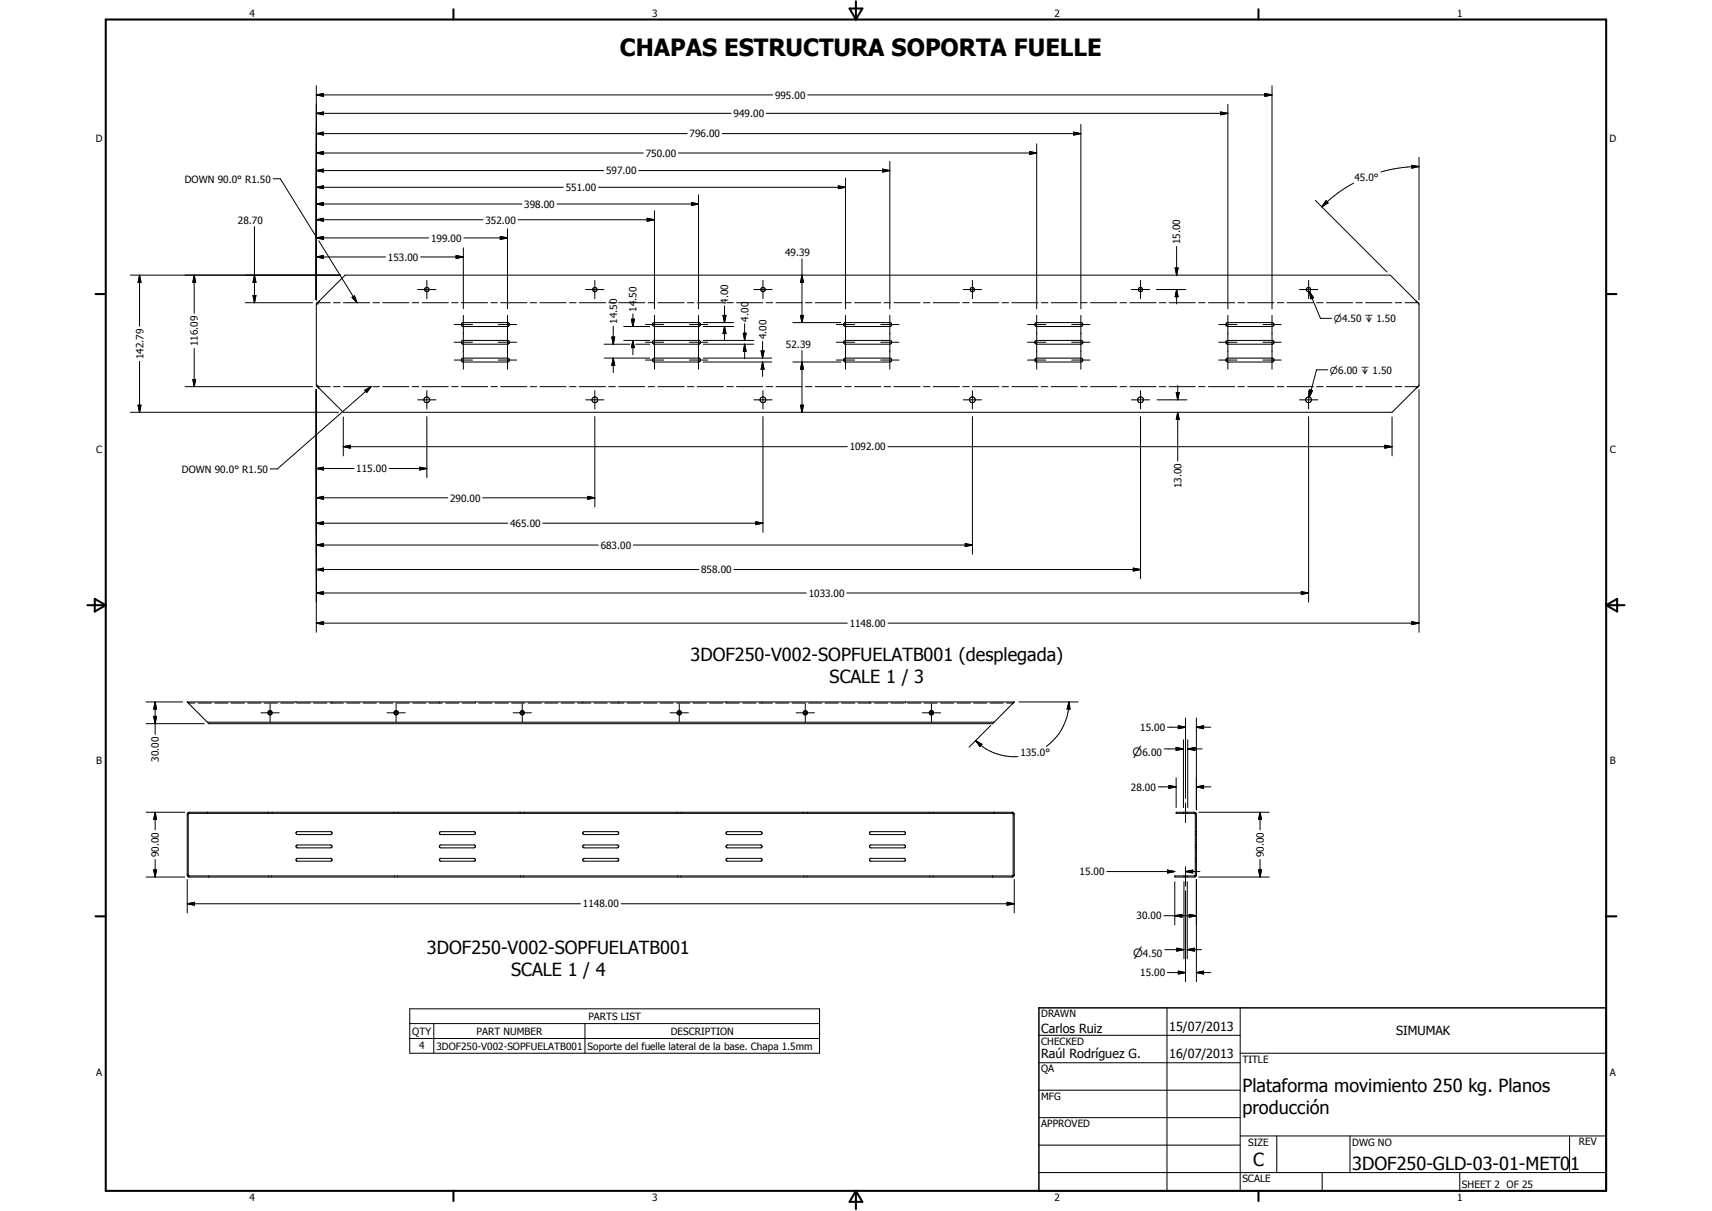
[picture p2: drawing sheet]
<svg xmlns="http://www.w3.org/2000/svg" width="594mm" height="420mm" viewBox="0 0 594 420" stroke-linecap="round" stroke-linejoin="round" font-family="sans-serif">
<g fill="none" stroke="#000" stroke-width=".35">
<path d="M109.8 39.3l2.5-.4v.9zM109.8 32.9l2.5-.5v1zM109.8 29.8v74.2M109.8 39.3h143.9M109.8 32.9h158.3M265.9 39.3h160.2M280.3 32.9h161.1M423.6 38.9l2.5 .4-2.5 .5zM426.1 36.2v70.9M438.9 32.4l2.5 .5-2.5 .5zM441.4 29.8v77.3M109.8 59.2l2.5-.5v1z"/>
<path d="M109.8 53.1l2.5-.5v1zM109.8 46.4l2.5-.6v1.1zM109.8 59.2h99.7M109.8 53.1h113.4M109.8 46.4h128.7M221.7 59.2h87.1M235.4 53.1h124.3M250.6 46.4h124.5M306.3 58.7l2.5 .5-2.5 .5zM308.8 56v51.1M357.2 52.6l2.5 .5-2.5 .5zM359.7 49.9v57.2"/>
<path d="M372.6 45.8l2.5 .6-2.5 .5zM375.1 43.2v63.9M489.9 57.4l2.5 .4-2.5 .5zM492.4 54.6v49.4M492.4 57.8a47.3 47.3 0 0 0-13.2 1.9M88.3 78.6v26.4M94.8 62h2.5l12.5 20.3M109.8 76.2l2.5-.5v1.1zM109.8 70.8l2.5-.5v1zM109.8 65l2.5-.5v.9zM109.8 76.2h57.8M109.8 70.8h71.3"/>
<path d="M109.8 65h85.7M176.1 79.4v27.7M179.8 76.2h47.3M193.3 70.8h49.1M207.7 65h85.7M224.6 75.7l2.5 .5-2.5 .6zM227.1 73.1v34M239.9 70.3l2.5 .5-2.5 .5zM242.4 67.6v39.5M290.9 64.5l2.5 .5-2.5 .4zM293.4 61.8v45.3M456.4 69.5l24.9 24.9"/>
<path d="M460.2 69.6l.6 .8-2.1 1.4zM469.7 63.5a46.9 46.9 0 0 0-11 8.3M45.2 95.5h72.9M48.4 95.5l.5 2.5h-1zM48.4 95.5v17.7M67.4 95.5l.5 2.5h-1zM67.4 95.5v13.2M88.3 95.5l.5 2.5h-1zM109.8 89.2l2.5-.6v1.1zM109.8 82.5l2.5-.5v1.1zM109.8 89.2h24M109.8 82.5h39"/>
<path d="M110.6 83.5l13.3 21.5M146 89.2h14.8M148.1 97.3v6.3M158.3 88.6l2.5 .6-2.5 .5zM160.8 86v21.1M160.9 82.5h15.2M173.6 82l2.5 .5-2.5 .6zM206.4 97.3v6.3M264.7 97.3v6.3M278.3 95.5l.5 2.5h-1zM278.3 89.8v22.1M337.4 97.3v6.3"/>
<path d="M395.8 97.3v6.3M407.8 93h1l-.5 2.5zM408.3 85.5v10M454.1 97.3v6.3M85.1 105h23.4M87.8 102.5h1l-.5 2.5zM110.1 105h4.5M110.1 105l-.3 .5v28.2l1 1M110.3 105.3v.3M110.4 105v.1M110.6 104.7l-.2 .3M110.8 104.4l-.7 .6"/>
<path d="M110.8 104.4l9-8.9h362.6l9 8.9M110.8 104.4l-.1 .2M115.7 105h2.3M119.2 105h9.1M122.2 103.2l.8-.5 .9 2.3zM129.4 105h2.3M132.8 105h9.1M143 105h2.3M144.9 100.5h6.4M146.5 105h9.1M156.7 105h2.3M157.6 112.6h6.4"/>
<path d="M157.6 118.7h6.4M160.1 105h9.1M160.3 118.3l.3-.2h15.7l.5 .8-.5 .5h-15.7l-.5-.4zM160.3 112.1l.3-.2h15.7a.69 .69 0 0 1 .5 .8 .69 .69 0 0 1-.7 .6h-15.3a.68 .68 0 0 1-.7-.4 .68 .68 0 0 1 .2-.8zM160.8 109.4v18.7M170.3 105h2.3M172.9 112.6h6.4M172.9 118.7h6.4M173.7 105h9.1M176.1 109.4v18.7M184 105h2.2M187.4 105h9.1"/>
<path d="M197.6 105h2.3M201 105h9.1M203.2 100.5h6.4M209.6 119.4h9M211.2 105h2.3M212.3 116.9h1l-.5 2.5zM212.8 113.2v6.2M214.7 105h9.1M216.4 118.1h9.1M216.4 113.3h9.1M219.1 110.7h1l-.5 2.6zM219.6 118.1l.5 2.5h-1z"/>
<path d="M219.6 108.9v4.4M219.6 118.1v5M220.6 119.4h4.9M223.9 112.6h6.4M223.9 118.7h6.4M224.9 105h2.3M226.6 112.1l.3-.2h15.7a.7 .7 0 0 1 .5 .8 .7 .7 0 0 1-.7 .6h-15.3a.68 .68 0 0 1-.6-.4 .68 .68 0 0 1 .1-.8zM226.6 118.3l.3-.2h15.7a.69 .69 0 0 1 .5 .7 .69 .69 0 0 1-.5 .6h-15.7l-.4-.4zM227.1 109.4v18.7M228.3 105h9.1M238.5 105h2.3M239.2 112.6h6.4"/>
<path d="M239.2 118.7h6.4M242 105h9M242.4 109.4v18.7M244 118.1h17.6M244 119.4h17.6M244 111.9h10.6M244 113.3h10.6M250.9 109.4h1l-.5 2.5zM251.4 113.3l.5 2.4h-1zM251.4 106.1v5.8M251.4 113.3v5M252.2 105h2.3"/>
<path d="M255.6 105h9.1M257.9 115.6h1l-.5 2.5zM258.4 119.4l.5 2.5h-1zM258.4 112.3v5.8M258.4 119.4v5M261.6 100.5h6.3M264.6 118.5v5.7M265.8 105h2.3M269.3 105h9M275.1 111.9h16.7M277.8 109.4h1l-.5 2.5zM279.5 105h2.3"/>
<path d="M282.9 105h9.1M290.2 112.6h6.4M290.2 118.7h6.4M292.9 118.3l.3-.2h15.7a.69 .69 0 0 1 .5 .7 .69 .69 0 0 1-.5 .6h-15.7l-.4-.4zM292.9 112.1l.3-.2h15.7a.7 .7 0 0 1 .5 .8 .7 .7 0 0 1-.6 .6h-15.4a.71 .71 0 0 1-.5-1.2zM293.2 105h2.2M293.4 109.4v18.7M296.5 105h9.1M305.6 112.6h6.3M305.6 118.7h6.3M306.8 105h2.2M308.8 109.4v18.7"/>
<path d="M310.2 105h9.1M320.4 105h2.3M323.8 105h9.1M334 105h2.3M334.3 100.5h6.3M337.5 105h9.1M347.7 105h2.3M351.1 105h9.1M356.6 112.6h6.3M356.6 118.7h6.3M359.2 112.1l.4-.2h15.7a.7 .7 0 0 1 .4 .8 .7 .7 0 0 1-.6 .6h-15.4a.71 .71 0 0 1-.5-1.2zM359.2 118.3l.4-.2h15.7a.69 .69 0 0 1 .5 .7 .69 .69 0 0 1-.5 .6h-15.7l-.5-.4z"/>
<path d="M359.7 109.4v18.7M361.4 105h2.2M364.8 105h9M371.9 112.6h6.3M371.9 118.7h6.3M375 105h2.3M375.1 109.4v18.7M378.4 105h9.1M388.7 105h2.2M392.1 105h9M392.6 100.5h6.3M401.3 100.5h10.2"/>
<path d="M402.3 105h2.3M405.7 105h9.1M408.3 100.5l.5 2.5h-1zM408.3 100.5v5M415.9 105h2.3M419.3 105h9.1M422.9 112.6h6.4M422.9 118.7h6.4M425.6 118.3l.3-.2h15.7a.68 .68 0 0 1 .5 .7 .68 .68 0 0 1-.5 .6h-15.7l-.5-.4zM425.6 112.1l.3-.2h15.7a.69 .69 0 0 1 .5 .8 .69 .69 0 0 1-.7 .6h-15.3a.68 .68 0 0 1-.7-.4 .68 .68 0 0 1 .2-.8zM426.1 109.4v18.7M429.6 105h2.2"/>
<path d="M433 105h9.1M438.2 112.6h6.4M438.2 118.7h6.4M441.4 109.4v18.7M443.2 105h2.3M446.6 105h9.2M450.9 100.5h6.4M454.4 101.1l1.4 2.2-.9 .4zM454.4 101.1l3.8 9.3h3.8M456.9 105h2.2M460.3 105h9.1M470.5 105h2.3"/>
<path d="M473.9 105h9.1M484.2 105h2.2M487.5 105h4.6M491.4 104.4l1 1.2v28l-1 1.1M491.4 104.4l.1 .2M491.6 104.7l.1 .1M48.4 125.3v17.7M64.2 134.2h44.3M66.9 131.7h1l-.5 2.5zM67.4 120.9v13.3M109.8 135.2v84.2M110.1 134.2h4.5"/>
<path d="M110.3 133.6v.3M110.4 134.2l.2 .3M110.4 134.1v.1M110.7 134.6l.1 .1M110.8 134.7l8.3 8.3h364l8.3-8.3M115.7 134.2h2.3M119.2 134.2h9.1M126.6 135.4l2.2-1.2-1.6 2zM128.8 134.2l-32.5 28.5h-2.5M129.4 134.2h2.3M132.8 134.2h9.1M143 134.2h2.3"/>
<path d="M144.9 138.7h6.4M146.5 134.2h9.1M148.1 135.6v6.3M156.7 134.2h2.3M157.6 124.9h6.4M160.1 134.2h9.1M160.4 124.4l15.7-.2a.68 .68 0 0 1 .7 .7 .68 .68 0 0 1-.7 .7h-15.3l-.7-.4zM170.3 134.2h2.3M172.9 124.9h6.4M173.7 134.2h9.1M184 134.2h2.2M187.4 134.2h9.1"/>
<path d="M197.6 134.2h2.3M201 134.2h9.1M203.2 138.7h6.4M206.4 135.6v6.3M209.6 124.2h15.9M211.2 134.2h2.3M212.8 124.2l.5 2.5h-1zM212.8 124.2v5.1M214.7 134.2h9.1M223.9 124.9h6.4M224.9 134.2h2.3M226.5 124.6l.6-.4h15.3a.68 .68 0 0 1 .7 .7 .68 .68 0 0 1-.7 .7h-15.3l-.6-.4z"/>
<path d="M228.3 134.2h9.1M238.5 134.2h2.3M239.2 124.9h6.4M242 134.2h9M244 124.2h23.8M244 125.6h23.8M252.2 134.2h2.3M255.6 134.2h9.1M261.6 138.7h6.3M264.1 121.8h1l-.5 2.4zM264.6 125.6l.5 2.5h-1zM264.6 125.6v5"/>
<path d="M264.7 135.6v6.3M265.8 134.2h2.3M269.3 134.2h9M275.1 125.6h16.7M278.3 125.6l.5 2.5h-1zM278.3 121.6v21.4M279.5 134.2h2.3M282.9 134.2h9.1M290.2 124.9h6.4M292.9 124.5l.5-.3h15.4a.68 .68 0 0 1 .6 .7 .68 .68 0 0 1-.6 .7h-15.4a.67 .67 0 0 1-.6-.4 .67 .67 0 0 1 .1-.7zM293.2 134.2h2.2M296.5 134.2h9.1"/>
<path d="M305.6 124.9h6.3M306.8 134.2h2.2M310.2 134.2h9.1M320.4 134.2h2.3M323.8 134.2h9.1M334 134.2h2.3M334.3 138.7h6.3M337.4 135.6v6.3M337.5 134.2h9.1M347.7 134.2h2.3M351.1 134.2h9.1M356.6 124.9h6.3"/>
<path d="M359.2 124.5l.5-.3h15.4a.68 .68 0 0 1 .6 .7 .68 .68 0 0 1-.6 .7h-15.4a.67 .67 0 0 1-.6-.4 .67 .67 0 0 1 .1-.7zM361.4 134.2h2.2M364.8 134.2h9M371.9 124.9h6.3M375 134.2h2.3M378.4 134.2h9.1M388.7 134.2h2.2M392.1 134.2h9M392.6 138.7h6.3M395.8 135.6v6.3M401.5 138.7h10.4M402.3 134.2h2.3"/>
<path d="M405.7 134.2h9.1M408.2 136.2h1l-.5 2.5zM408.7 133.7v5M415.9 134.2h2.3M419.3 134.2h9.1M422.9 124.9h6.4M425.4 124.6l.7-.4h15.3a.68 .68 0 0 1 .7 .7 .68 .68 0 0 1-.7 .7h-15.3l-.7-.4zM429.6 134.2h2.2M433 134.2h9.1M438.2 124.9h6.4M443.2 134.2h2.3M446.6 134.2h9.2"/>
<path d="M450.9 138.7h6.4M454.1 135.6v6.3M454.5 135.2l1 .3-1.1 2.3zM456.9 134.2h2.2M460.3 134.2h9.1M460.7 128.3h-3.8l-2.5 9.5M470.5 134.2h2.3M473.9 134.2h9.1M484.2 134.2h2.2M487.5 134.2h4.6M491.5 134.6l-.1 .1M491.7 134.4l-.1 .1"/>
<path d="M492.4 135.2v84.2M45.2 143h72.3M47.9 140.6h1l-.5 2.4zM119.1 155l2.5-.5v1zM119.1 155h174.9M119.1 144.7v13.5M148.1 144.5v21.2M206.4 144.5v31.4M264.7 144.5v40.2M277.8 140.6h1l-.5 2.4zM308.1 155h175M337.4 144.5v47.8"/>
<path d="M395.8 144.5v56.3M408.7 143l.5 2.5h-1zM408.7 143v16.9M454.1 144.5v64.4M480.6 154.5l2.5 .5-2.5 .5zM483.1 144.7v13.5M109.8 162.6l2.5-.5v1zM109.8 172.7l2.5-.5v1zM109.8 162.6h13M109.8 172.7h45.6M135 162.6h13.1M145.6 162.1l2.5 .5-2.5 .5z"/>
<path d="M167.5 172.7h38.9M204 172.2l2.4 .5-2.4 .5zM109.8 181.5l2.5-.5v1zM109.8 189.1l2.5-.5v1zM109.8 197.6l2.5-.5v1zM109.8 181.5h66.4M109.8 189.1h97.8M109.8 197.6h132.7M188.4 181.5h76.3M219.8 189.1h117.6M254.7 197.6h141.1M262.2 181l2.5 .5-2.5 .5z"/>
<path d="M334.9 188.6l2.5 .5-2.5 .5zM393.3 197.1l2.5 .5-2.5 .5zM109.8 205.7l2.5-.4v.9zM109.8 216.2l2.5-.5v1zM109.8 205.7h170M109.8 216.2h184.2M293.8 205.7h160.3M308.1 216.2h184.3M451.6 205.3l2.5 .4-2.5 .5zM489.9 215.7l2.5 .5-2.5 .5zM50.7 251.1h20.2M50.7 243.5h12.7"/>
<path d="M53.3 248.5h1l-.5 2.6zM53.8 243.5l.5 2.5h-1zM53.8 243.5v11.3M65.3 243.9h2.3M68.8 243.9h4.6M72 250.6l-7-7.1h287l-7 7.1M72 250.6l.5 .5h272l.5-.5M72 250.6h273M74.5 243.9h4.6M80.2 243.9h4.6M86 243.9h4.5M90.5 247.3h6.4"/>
<path d="M91.7 243.9h4.6M93.7 244.1v6.4M97.4 243.9h4.6M102.7 243.5v.2M102.7 243.8v.1M103.1 243.9h4.6M108.8 243.9h4.6M114.6 243.9h4.6M115.2 243.5v.2M115.2 243.8v.1M120.3 243.9h4.6M126 243.9h4.6"/>
<path d="M131.7 243.9h4.6M134.3 247.3h6.3M137.4 243.9h4.7M137.4 244.1v6.4M143.2 243.9h4.6M148.9 243.9h4.6M152.4 243.5v.2M152.4 243.8v.1M154.7 243.9h4.6M165 243.5v.2M165 243.8l-4.6 .1M166.1 243.9h4.6"/>
<path d="M171.8 243.9h4.6M177.5 243.9h4.6M178 247.3h6.4M181.2 244.1v6.4M183.3 243.9h4.6M189 243.9h4.6M194.7 243.9h4.6M200.4 243.9h4.6M202.2 243.5v.2M202.2 243.8v.1M206.2 243.9h4.5M211.9 243.9h4.6"/>
<path d="M214.7 243.5v.2M214.7 243.8v.1M217.6 243.9h4.6M223.3 243.9h4.6M229.1 243.9h4.5M232.5 247.3h6.4M234.8 243.9h4.5M235.7 244.1v6.4M240.5 243.9h4.6M246.2 243.9h4.6M252 243.5v.2M252 243.8l4.5 .1"/>
<path d="M257.7 243.9h4.6M263.4 243.9h4.6M264.4 243.5v.2M264.4 243.8v.1M269.1 243.9h4.6M274.9 243.9h4.5M276.3 247.3h6.3M279.4 244.1v6.4M280.6 243.9h4.6M286.3 243.9h4.6M292.1 243.9h4.5M297.8 243.9h4.5"/>
<path d="M301.7 243.5v.2M301.7 243.8v.1M303.5 243.9h4.6M309.2 243.9h4.6M314.2 243.5v.2M314.2 243.8v.1M314.9 243.9h4.6M320 247.3h6.4M320.7 243.9h4.5M323.2 244.1v6.4M326.4 243.9h4.6M332.1 243.9h4.6"/>
<path d="M337.9 243.9h4.5M338.5 257l2.2 1.2-.6 .8zM338.5 257a19 19 0 0 0 14.8 5.5M343.6 243.9h4.5M343.8 251.7l-7.6 7.5M349.3 243.9h2.3M353.6 243.5h20.5M371 243.5l.3 2.6-1-.1zM371 243.5a19.2 19.2 0 0 1-8 15.5M404 259.8h6.7M405.1 252.3h6.3M408.1 259.3l2.6 .5-2.6 .5z"/>
<path d="M408.9 251.8l2.5 .5-2.5 .5zM410.7 256.7v23.5M411.4 249.1v27.9M412.2 259.8l2.4-.5v1zM412.2 256.7v23.5M412.2 259.8h4.9M415.2 252.3l2.5-.5v1zM415.2 249.1v31.9M415.2 252.3h5M401.9 273h6.2M405.6 272.5l2.5 .5-2.5 .5zM408.1 269.8v10.4"/>
<path d="M411.4 278.6v6.8M415.2 273l2.5-.5v1zM415.2 273h5M50.7 281.8h13.4M53.8 281.8l.5 2.5h-1zM53.8 281.8v6.1M53.8 298.2v6.1M65.1 282.1l.5-.3h285.8l.6 .6v21.3l-.6 .6h-285.8l-.6-.6zM65.4 282.3l285.9-.1 .3 .2v21.3l-.3 .2h-285.7l-.3-.4zM72 281.8v.4M93 281.8v.1M93 282.1v.1"/>
<path d="M94.5 281.8v.1M94.5 282.1v.1M102.8 288.8l.4-.3h11.5a.51 .51 0 0 1 .5 .6 .51 .51 0 0 1-.5 .5h-11.5l-.4-.3zM102.8 293.4l.4-.2h11.5a.51 .51 0 0 1 .5 .5 .51 .51 0 0 1-.5 .5h-11.5l-.4-.3zM102.8 298.1l.2-.3h11.9l.3 .6-.5 .4h-11.5l-.4-.2zM136.7 281.8v.1M136.7 282.1v.1M138.2 281.8v.1M138.2 282.1v.1M152.5 288.8l.4-.3h11.6a.51 .51 0 0 1 .5 .6 .51 .51 0 0 1-.5 .5h-11.6l-.4-.3zM152.5 293.4l.4-.2h11.6a.51 .51 0 0 1 .5 .5 .51 .51 0 0 1-.5 .5h-11.6l-.4-.3zM152.5 298.1l.3-.3h11.8l.4 .6-.5 .4h-11.6l-.4-.2z"/>
<path d="M180.5 281.8v.1M180.5 282.1v.1M182 281.8v.1M182 282.1v.1M202.4 288.7l11.8-.2a.51 .51 0 0 1 .5 .6 .51 .51 0 0 1-.5 .5h-11.5l-.5-.5zM202.4 293.3l11.8-.1a.51 .51 0 0 1 .5 .5 .51 .51 0 0 1-.5 .5h-11.5l-.5-.4zM202.4 297.9l12-.1 .3 .6-.5 .4h-11.5l-.5-.4zM234.9 281.8v.1M234.9 282.1v.1M236.5 281.8v.1M236.5 282.1v.1M252 298.1l.3-.3h11.8l.3 .6-.5 .4h-11.5l-.4-.2z"/>
<path d="M252 288.8l.4-.3h11.5a.51 .51 0 0 1 .6 .6 .51 .51 0 0 1-.6 .5h-11.5l-.4-.3zM252 293.4l.4-.2h11.5a.51 .51 0 0 1 .6 .5 .51 .51 0 0 1-.6 .5h-11.5l-.4-.3zM278.7 281.8v.1M278.7 282.1v.1M280.2 281.8v.1M280.2 282.1v.1M301.9 288.7l11.8-.2a.51 .51 0 0 1 .5 .6 .51 .51 0 0 1-.5 .5h-11.5l-.5-.5zM301.9 293.3l11.8-.1a.51 .51 0 0 1 .5 .5 .51 .51 0 0 1-.5 .5h-11.5l-.5-.4zM301.9 297.9l12-.1 .3 .6-.5 .4h-11.5l-.5-.4zM322.4 281.8v.1M322.4 282.1v.1M323.9 281.8v.1"/>
<path d="M323.9 282.1v.1M345 281.8v.4M408.1 281.8h6.5l.5 .6 .1 21.1-.2 .5-.4 .3h-6.9v-.4h6.8l.3-.2v-21.3l-.3-.2h-6.4zM410.7 281.8v.1M410.7 282.1v.1M412.2 281.8v.1M412.2 282.1v.1M414.8 289.6h.1M414.8 288.5h.1M414.8 294.2h.1M414.8 293.2h.1M414.8 297.8h.1"/>
<path d="M414.8 298.8h.1M415 289.6h.2M415 288.5h.2M415 294.2h.2M415 293.2h.2M415 297.8h.2M415 298.8h.2M416 281.8h24.4M437.3 281.8l.5 2.5h-1.1zM437.3 281.8v6.1M437.3 298.2v6.1M50.7 304.3h13.4"/>
<path d="M53.3 301.8h1l-.5 2.5zM65 313.6l2.5-.5v1zM65 305.1v11.6M65 313.6h136.4M72.5 303.9v.4M93.1 303.9v.1M93.1 304.2v.1M94.3 303.9v.1M94.3 304.2v.1M136.9 303.9v.1M136.9 304.2v.1M138 303.9v.1"/>
<path d="M138 304.2v.1M180.6 303.9v.1M180.6 304.2v.1M181.8 303.9v.1M181.8 304.2v.1M215.5 313.6h136.5M235.2 303.9v.1M235.2 304.2v.1M236.3 303.9v.1M236.3 304.2v.1M278.9 303.9v.1M278.9 304.2v.1"/>
<path d="M280 303.9v.1M280 304.2v.1M322.7 303.9v.1M322.7 304.2v.1M323.8 303.9v.1M323.8 304.2v.1M344.5 303.9v.4M349.5 313.1l2.5 .5-2.5 .5zM352 305.1v11.6M384.1 302.4h23.6M403.9 317.7h11.3M405.1 301.9l2.6 .5-2.6 .5z"/>
<path d="M407.7 317.7l2.5-.5v1zM407.7 305.9v15M410.8 303.9v.1M410.8 304.2v.1M410.8 305.9v26.8M411.4 302.4l2.5-.5v1zM411.4 300.7v6.8M411.4 309.1v31.5M411.4 302.4h5M412 303.9v.1M412 304.2v.1M412 305.9v26.8"/>
<path d="M412.7 317.2l2.5 .5-2.5 .5zM415.2 305.1v35.5M416 304.3h24.4M436.7 301.8h1.1l-.5 2.5zM404.2 329.5h6.6M405.1 337.4h6.3M408.3 329l2.5 .5-2.5 .5zM408.9 336.9l2.5 .5-2.5 .5zM412 329.5l2.5-.5v1zM412 329.5h4.9M415.2 337.4l2.5-.5v1zM415.2 337.4h5"/>
<path d="M142.2 350h142.2v15.4h-142.2zM142.2 355.1h142.2M150.5 355.1v10.3M203 355.1v10.3M360.5 359.2h69.9M405 349.7v63.5M430.4 349.7v63.5M142.2 360.3h142.2M360.5 368.7h69.9M360.5 378.2h69.9M430.4 365.4h127M360.5 387.8h69.9"/>
<path d="M360.5 397.3h69.9M430.4 394.1h127M443.1 394.1v12.7M468.5 394.1v12.7M544.7 394.1v12.7M360.5 406.8h196.9M458.8 406.8v6.4M506.6 406.8v6.4"/>
<circle cx="148.1" cy="100.5" r=".75"/>
<circle cx="206.4" cy="100.5" r=".74"/>
<circle cx="264.8" cy="100.5" r=".75"/>
<circle cx="337.4" cy="100.5" r=".75"/>
<circle cx="395.8" cy="100.5" r=".75"/>
<circle cx="454.1" cy="100.5" r=".76"/>
<circle cx="148.1" cy="138.7" r="1.01"/>
<circle cx="206.4" cy="138.7" r="1.01"/>
<circle cx="264.8" cy="138.7" r="1.01"/>
<circle cx="337.4" cy="138.7" r="1"/>
<circle cx="395.8" cy="138.7" r="1"/>
<circle cx="454.1" cy="138.7" r="1.01"/>
<circle cx="93.7" cy="247.3" r=".58"/>
<circle cx="93.7" cy="247.3" r=".75"/>
<circle cx="137.5" cy="247.3" r=".57"/>
<circle cx="137.5" cy="247.3" r=".75"/>
<circle cx="181.2" cy="247.3" r=".56"/>
<circle cx="181.2" cy="247.3" r=".76"/>
<circle cx="235.7" cy="247.3" r=".74"/>
<circle cx="235.7" cy="247.3" r=".58"/>
<circle cx="279.4" cy="247.3" r=".57"/>
<circle cx="279.4" cy="247.3" r=".76"/>
<circle cx="323.2" cy="247.3" r=".74"/>
<circle cx="323.2" cy="247.3" r=".57"/>
</g>
<g fill="none" stroke="#000" stroke-width=".71">
<path d="M36.7 6.8h520.7v406.4h-520.7zM157.3 3.2v3.6M294.8 3h4.4l-2.2 3.8zM297 .4v6.4M436.7 3.2v3.6M33.1 102h3.6M557.4 102h3.5M30.3 210h6.4M32.9 207.8l3.8 2.2-3.8 2.2zM557.4 210h6.3M557.4 210l3.8-2.2v4.4zM33.1 317.9h3.6"/>
<path d="M557.4 317.9h3.5M157.3 413.2v3.5M297 413.2v6.3M297 413.2l2.2 3.8h-4.4zM436.7 413.2v3.5"/>
</g>
<path d="M360.5 349.7h196.9v63.5h-196.9z" fill="none" stroke="#000" stroke-width=".51"/>
<g fill="#000">
<path d="M109.8 39.3l2.5-.4v.9zM109.8 32.9l2.5-.5v1zM423.6 38.9l2.5 .4-2.5 .5zM438.9 32.4l2.5 .5-2.5 .5zM109.8 59.2l2.5-.5v1zM109.8 53.1l2.5-.5v1zM109.8 46.4l2.5-.6v1.1zM306.3 58.7l2.5 .5-2.5 .5zM357.2 52.6l2.5 .5-2.5 .5zM372.6 45.8l2.5 .6-2.5 .5zM489.9 57.4l2.5 .4-2.5 .5zM109.8 76.2l2.5-.5v1.1z"/>
<path d="M109.8 70.8l2.5-.5v1zM109.8 65l2.5-.5v.9zM224.6 75.7l2.5 .5-2.5 .6zM239.9 70.3l2.5 .5-2.5 .5zM290.9 64.5l2.5 .5-2.5 .4zM460.2 69.6l.6 .8-2.1 1.4zM48.4 95.5l.5 2.5h-1zM67.4 95.5l.5 2.5h-1zM88.3 95.5l.5 2.5h-1zM109.8 89.2l2.5-.6v1.1zM109.8 82.5l2.5-.5v1.1zM158.3 88.6l2.5 .6-2.5 .5z"/>
<path d="M173.6 82l2.5 .5-2.5 .6zM278.3 95.5l.5 2.5h-1zM407.8 93h1l-.5 2.5zM87.8 102.5h1l-.5 2.5zM122.2 103.2l.8-.5 .9 2.3zM212.3 116.9h1l-.5 2.5zM219.1 110.7h1l-.5 2.6zM250.9 109.4h1l-.5 2.5zM251.4 113.3l.5 2.4h-1zM257.9 115.6h1l-.5 2.5zM277.8 109.4h1l-.5 2.5zM408.3 100.5l.5 2.5h-1z"/>
<path d="M454.4 101.1l1.4 2.2-.9 .4zM66.9 131.7h1l-.5 2.5zM126.6 135.4l2.2-1.2-1.6 2zM212.8 124.2l.5 2.5h-1zM219.6 118.1l.5 2.5h-1zM258.4 119.4l.5 2.5h-1zM264.1 121.8h1l-.5 2.4zM264.6 125.6l.5 2.5h-1zM278.3 125.6l.5 2.5h-1zM408.2 136.2h1l-.5 2.5zM454.5 135.2l1 .3-1.1 2.3zM47.9 140.6h1l-.5 2.4z"/>
<path d="M119.1 155l2.5-.5v1zM277.8 140.6h1l-.5 2.4zM408.7 143l.5 2.5h-1zM480.6 154.5l2.5 .5-2.5 .5zM109.8 162.6l2.5-.5v1zM109.8 172.7l2.5-.5v1zM145.6 162.1l2.5 .5-2.5 .5zM204 172.2l2.4 .5-2.4 .5zM109.8 181.5l2.5-.5v1zM109.8 189.1l2.5-.5v1zM109.8 197.6l2.5-.5v1zM262.2 181l2.5 .5-2.5 .5z"/>
<path d="M334.9 188.6l2.5 .5-2.5 .5zM393.3 197.1l2.5 .5-2.5 .5zM109.8 205.7l2.5-.4v.9zM109.8 216.2l2.5-.5v1zM451.6 205.3l2.5 .4-2.5 .5zM489.9 215.7l2.5 .5-2.5 .5zM53.3 248.5h1l-.5 2.6zM53.8 243.5l.5 2.5h-1zM338.5 257l2.2 1.2-.6 .8zM371 243.5l.3 2.6-1-.1zM408.9 251.8l2.5 .5-2.5 .5zM412.2 259.8l2.4-.5v1z"/>
<path d="M415.2 252.3l2.5-.5v1zM405.6 272.5l2.5 .5-2.5 .5zM408.1 259.3l2.6 .5-2.6 .5zM415.2 273l2.5-.5v1zM53.8 281.8l.5 2.5h-1zM437.3 281.8l.5 2.5h-1.1zM53.3 301.8h1l-.5 2.5zM65 313.6l2.5-.5v1zM349.5 313.1l2.5 .5-2.5 .5zM405.1 301.9l2.6 .5-2.6 .5zM407.7 317.7l2.5-.5v1zM412.7 317.2l2.5 .5-2.5 .5z"/>
<path d="M411.4 302.4l2.5-.5v1zM436.7 301.8h1.1l-.5 2.5zM408.3 329l2.5 .5-2.5 .5zM408.9 336.9l2.5 .5-2.5 .5zM412 329.5l2.5-.5v1zM415.2 337.4l2.5-.5v1z"/>
</g>
<text font-size="8.2" x="215.1" y="19.3">CHAPAS ESTRUCTURA SOPORTA FUELLE</text>
<g font-size="6.3">
<text x="239.6" y="229.4">3DOF250-V002-SOPFUELATB001 (desplegada)</text>
<text x="287.9" y="236.9">SCALE 1 / 3</text>
<text x="148.2" y="331">3DOF250-V002-SOPFUELATB001</text>
<text x="177.3" y="338.6">SCALE 1 / 4</text>
<text x="431.1" y="378.8">Plataforma movimiento 250 kg. Planos</text>
<text x="431.1" y="386.4">producción</text>
<text x="434.8" y="404.7">C</text>
<text x="469.2" y="406">3DOF250-GLD-03-01-MET01</text>
</g>
<g font-size="4.4">
<text x="361.3" y="358.4">Carlos Ruiz</text>
<text x="405.7" y="357.7">15/07/2013</text>
<text x="484.5" y="359.1">SIMUMAK</text>
<text x="361.3" y="367.1">Raúl Rodríguez G.</text>
<text x="405.7" y="367.2">16/07/2013</text>
</g>
<g font-size="4">
<text x="393" y="262.2">n</text>
<text x="393.2" y="331.9">n</text>
</g>
<g font-size="3.5">
<text x="86.6" y="5.8">4</text>
<text x="226.3" y="5.8">3</text>
<text x="365.9" y="5.8">2</text>
<text x="505.6" y="5.8">1</text>
<text x="268.9" y="34.2">995.00</text>
<text x="254.6" y="40.6">949.00</text>
<text x="239.3" y="47.7">796.00</text>
<text x="33.3" y="49.4">D</text>
<text x="558.5" y="49.4">D</text>
<text x="224.1" y="54.4">750.00</text>
<text x="64.1" y="63.3">DOWN 90.0° R1.50</text>
<text x="210.3" y="60.5">597.00</text>
<text x="470" y="62.7">45.0°</text>
<text x="196.3" y="66.3">551.00</text>
<text x="82.5" y="77.8">28.70</text>
<text x="168.4" y="77.6">352.00</text>
<text x="181.9" y="72.1">398.00</text>
<text x="149.6" y="83.8">199.00</text>
<text x="272.4" y="89">49.39</text>
<text x="409.6" y="84.8" transform="rotate(-90 409.6 84.8)">15.00</text>
<text x="134.6" y="90.4">153.00</text>
<text x="220.9" y="104.3" transform="rotate(-90 220.9 104.3)">.50</text>
<text x="252.7" y="105.4" transform="rotate(-90 252.7 105.4)">4.00</text>
<text x="214.2" y="112.4" transform="rotate(-90 214.2 112.4)">14.50</text>
<text x="220.9" y="108.1" transform="rotate(-90 220.9 108.1)">14</text>
<text x="259.8" y="111.5" transform="rotate(-90 259.8 111.5)">4.00</text>
<text x="265.9" y="117.7" transform="rotate(-90 265.9 117.7)">4.00</text>
<text x="49.8" y="124.6" transform="rotate(-90 49.8 124.6)">142.79</text>
<text x="68.7" y="120.1" transform="rotate(-90 68.7 120.1)">116.09</text>
<text x="272.7" y="120.8">52.39</text>
<text x="33.4" y="157.3">C</text>
<text x="294.9" y="156.3">1092.00</text>
<text x="558.6" y="157.3">C</text>
<text x="63.2" y="164">DOWN 90.0° R1.50</text>
<text x="123.6" y="163.9">115.00</text>
<text x="409.9" y="169.5" transform="rotate(-90 409.9 169.5)">13.00</text>
<text x="156.2" y="174">290.00</text>
<text x="177" y="182.8">465.00</text>
<text x="208.4" y="190.4">683.00</text>
<text x="243.3" y="198.9">858.00</text>
<text x="280.6" y="207.1">1033.00</text>
<text x="294.9" y="217.5">1148.00</text>
<text x="395.7" y="253.6">15.00</text>
<text x="354.1" y="262.4">135.0°</text>
<text x="396.4" y="262.2">6.00</text>
<text x="33.4" y="265.2">B</text>
<text x="55.1" y="264.3" transform="rotate(-90 55.1 264.3)">30.00</text>
<text x="558.6" y="265.2">B</text>
<text x="392.4" y="274.3">28.00</text>
<text x="55.1" y="297.4" transform="rotate(-90 55.1 297.4)">90.00</text>
<text x="438.5" y="297.4" transform="rotate(-90 438.5 297.4)">90.00</text>
<text x="374.6" y="303.7">15.00</text>
<text x="202.3" y="314.8">1148.00</text>
<text x="394.4" y="319">30.00</text>
<text x="396.6" y="331.9">4.50</text>
<text x="395.7" y="338.7">15.00</text>
<text x="204.2" y="353.9">PARTS LIST</text>
<text x="361.3" y="353">DRAWN</text>
<text x="143.1" y="359">QTY</text>
<text x="165.4" y="359">PART NUMBER</text>
<text x="232.8" y="359">DESCRIPTION</text>
<text x="145.5" y="364.1">4</text>
<text x="151.5" y="364.2">3DOF250-V002-SOPFUELATB001</text>
<text x="203.9" y="364.2">Soporte del fuelle lateral de la base. Chapa 1.5mm</text>
<text x="361.3" y="362.5">CHECKED</text>
<text x="431.1" y="368.7">TITLE</text>
<text x="33.4" y="373.2">A</text>
<text x="361.3" y="372.1">QA</text>
<text x="558.6" y="373.2">A</text>
<text x="361.3" y="381.6">MFG</text>
<text x="361.3" y="391.1">APPROVED</text>
<text x="433.1" y="397.5">SIZE</text>
<text x="469.2" y="397.5">DWG NO</text>
<text x="547.9" y="397.4">REV</text>
<text x="431.1" y="410.2">SCALE</text>
<text x="507.3" y="412.3">SHEET 2 OF 25</text>
<text x="86.6" y="416.7">4</text>
<text x="226.3" y="416.7">3</text>
<text x="365.9" y="416.7">2</text>
<text x="505.6" y="416.7">1</text>
</g>
<g font-size="3.3">
<text x="462.9" y="111.8">n4.50 x 1.50</text>
<text x="461.5" y="129.6">n6.00 x 1.50</text>
</g>
</svg>
